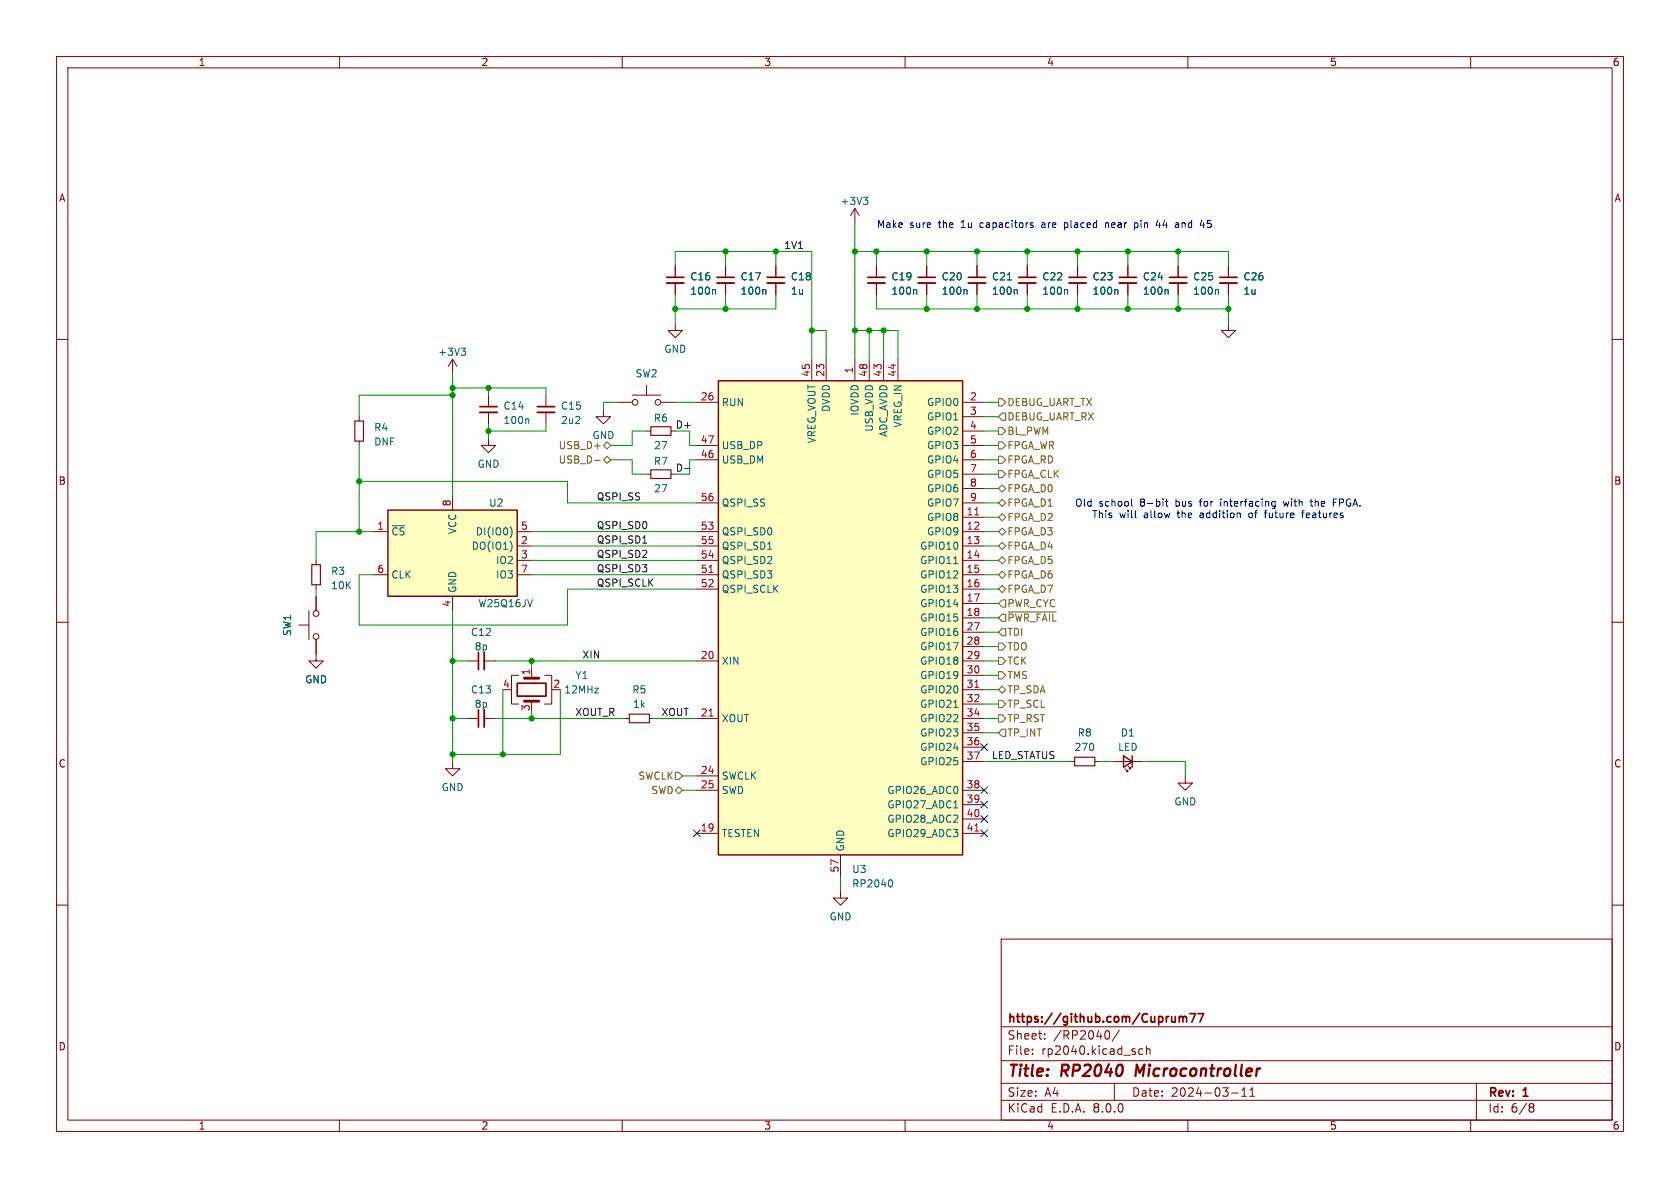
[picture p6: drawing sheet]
<svg xmlns="http://www.w3.org/2000/svg" width="297mm" height="210mm" viewBox="0 0 297 210" stroke-linecap="round" stroke-linejoin="round" font-family="sans-serif">
<g fill="none" stroke="#840000" stroke-width=".18">
<path d="M10 10h277v190h-277zM12 12h273v186h-273zM60 10v2M110 10v2M160 10v2M210 10v2M260 10v2M10 60h2M137.2 47v2M137.2 50v2.1M154.9 47v2M154.9 50v2.1"/>
<path d="M285 60h2M63.5 73.7v.7M63.5 78v.7M80 63.5l-.8 1.3M80 63.5v2.5M80 63.5l.8 1.3M55.9 99.1v.7M10 110h2M52.8 110.5h1.8M54.6 108v5M55.9 113v3.8h1.2l-1.2 1.3-1.3-1.3h1.3M55.9 103.4v.7"/>
<path d="M55.9 105.4v2.6M82.5 116.8h2.1M85.6 116.8h2M285 110h2M80 134.6v1.3h1.3l-1.3 1.3-1.3-1.3h1.3M82.5 127h2.1M85.6 127h2M10 160h2M148.6 157.5v1.3h1.3l-1.3 1.2-1.3-1.2h1.3M285 160h2M177 166h108v32h-108zM60 198v2"/>
<path d="M110 198v2M160 198v2M177 194.5h108M177 191.5h108M177 187.5h108M177 181.5h108M182.5 186.3v.1M182.5 185.5v.1M184.7 183.6v.1M184.7 182.8v.1M196 182.3a.81 .81 0 0 1-.3 1.4M197 191.5v3"/>
<path d="M197.9 182.1l-1.3 2M202 185.5l-.4-.1-.3 .3v.4l.2 .2h.5M202.7 185.5l.2-.1 .3 .1 .1 .9M202.7 184.9v1.5M210 198v2M217.7 193.2h1.2M219.5 193.8h.9M219.5 192.7l.5-.4v1.5M221 193.8h.8M221 192.7l.4-.4v1.5M260 198v2M261 191.5v6.5"/>
<path d="M270.6 195.1h.3l.3 .3-.3 .3M270.6 195.7h.3M270.9 195.7l.2 .2 .1 .4-.3 .3h-.3"/>
<circle cx="55.9" cy="108.5" r=".51"/>
<circle cx="55.9" cy="112.5" r=".51"/>
</g>
<path d="M201 188.2l-.3 2" fill="none" stroke="#840000" stroke-width=".4"/>
<path d="M135.6 49h3.1M153.4 49h3.1M84.6 115.3v3.1M84.6 125.5v3M208.5 179.7v1M208.5 179.8l.4-.1 .2 .2M209.1 179.9l.2-.2 .4 .1 .1 .9M209.1 179.9v.8M210.3 179.2h1l-.6 1.5M211.8 179.2h1l-.7 1.5" fill="none" stroke="#840000" stroke-width=".3"/>
<path d="M161.9 51.2l.2 .2v.6M81.5 61.5h.8l-.4 .5M82.1 62l.2 .3v.3l-.2 .2" fill="none" stroke="#006464" stroke-width=".18"/>
<path d="M62.7 74.4h1.6v3.6h-1.6zM55.1 99.8h1.5v3.6h-1.5z" fill="none" stroke="#840000" stroke-width=".2"/>
<path d="M135.6 50h3.1M153.4 50h3.1M85.6 115.3v3.1M85.6 125.5v3" fill="none" stroke="#840000" stroke-width=".33"/>
<path d="M127 67.3h43.2v83.8h-43.2z" fill="#ffffc2"/>
<path d="M127 67.3h43.2v83.8h-43.2z" fill="none" stroke="#840000" stroke-width=".25"/>
<g fill="none" stroke="#840000" stroke-width=".18">
<path d="M119.4 57.2v1.2h1.2l-1.2 1.3-1.3-1.3h1.3M199.4 47v2M199.4 50v2.1M123.2 71.1h3.8M123.2 78.7h3.8M143.5 63.5v3.8M146 63.5v3.8M151.1 63.5v3.8M153.7 63.5v3.8M156.2 63.5v3.8M158.7 63.5v3.8M170.2 71.1h3.8"/>
<path d="M170.2 73.7h3.8M170.2 76.2h3.8M170.2 78.7h3.8M123.2 94h3.8M123.2 96.5h3.8M123.2 99.1h3.8M123.2 81.3h3.8M123.2 88.9h3.8M170.2 91.4h3.8M170.2 94h3.8M170.2 96.5h3.8M170.2 99.1h3.8"/>
<path d="M170.2 81.3h3.8M170.2 88.9h3.8M170.2 83.8h3.8M170.2 86.4h3.8M123.2 101.6h3.8M123.2 104.1h3.8M123.2 116.8h3.8M170.2 101.6h3.8M170.2 104.1h3.8M170.2 106.7h3.8M170.2 109.2h3.8M170.2 116.8h3.8"/>
<path d="M170.2 111.8h3.8M170.2 114.3h3.8M170.2 119.4h3.8M123.2 127h3.8M123.2 137.2h3.8M123.2 139.7h3.8M170.2 127h3.8M170.2 139.7h3.8M170.2 121.9h3.8M170.2 124.5h3.8M170.2 129.5h3.8M170.2 132.1h3.8"/>
<path d="M170.2 134.6h3.8M123.2 147.3h3.8M148.6 151.1v3.8M170.2 147.3h3.8M170.2 142.2h3.8M170.2 144.8h3.8"/>
</g>
<path d="M172.3 91h.8M125.3 101.2h.8M125.3 126.6h.8M172.3 121.5h.8M172.3 146.9h.8" fill="none" stroke="#a90000" stroke-width=".18"/>
<path d="M206.3 51.2l.2 .2v.6M135.7 97.1h.7M168.6 99.6h.7M168.6 125h.7M157.5 155.5a.79 .79 0 0 1 0 1.3M168.6 142.8h.7" fill="none" stroke="#006464" stroke-width=".18"/>
<path d="M197.9 50h3" fill="none" stroke="#840000" stroke-width=".33"/>
<path d="M197.9 49h3" fill="none" stroke="#840000" stroke-width=".3"/>
<path d="M68.6 90.2h22.8v15.2h-22.8z" fill="#ffffc2"/>
<path d="M68.6 90.2h22.8v15.2h-22.8zM198.6 133.6l1.6 1-1.6 1zM200.2 133.6v2" fill="none" stroke="#840000" stroke-width=".25"/>
<g fill="none" stroke="#840000" stroke-width=".18">
<path d="M151.1 36.8l-.7 1.3M151.1 36.8v2.6M151.1 36.8l.8 1.3M119.4 47v2M119.4 50v2.1M128.3 47v2M128.3 50v2.1M137.2 47v2M137.2 50v2.1M154.9 47v2M154.9 50v2.1M163.8 47v2"/>
<path d="M163.8 50v2.1M172.7 47v2M172.7 50v2.1M181.6 47v2M181.6 50v2.1M190.5 47v2M190.5 50v2.1M199.4 47v2M199.4 50v2.1M208.3 47v2M208.3 50v2.1M217.2 57.2v1.2h1.2l-1.2 1.3-1.3-1.3h1.3"/>
<path d="M217.2 47v2M217.2 50v2.1M86.4 77.5v1.2h1.2l-1.2 1.3-1.3-1.3h1.3M86.4 69.9v2M86.4 72.9v2M96.5 69.9v2M96.5 72.9v2M106.7 72.4v1.3h1.2l-1.2 1.2-1.3-1.2h1.3M109.2 71.1h2.6M111.8 69.9h5M114.3 76.2h.8M114.3 68.1v1.8"/>
<path d="M116.8 71.1h2.6M118.6 76.2h.8M66 94h2.6M80 87.6v2.6M91.4 94h2.6M91.4 96.5h2.6M91.4 99.1h2.6M114.3 83.8h.8M118.6 83.8h.8M55.9 105.4v2.6M55.9 113v2.6M66 101.6h2.6"/>
<path d="M80 105.4v2.6M91.4 101.6h2.6M91.7 119.4h-1.3v5.1h1.3M94 118.1v1.3M96.3 119.4h1.2v5.1h-1.2M90.2 121.9h.2M94 124v.5M110.5 127h.8M114.8 127h.8M189.2 134.6h.8M193.5 134.6h.8M196.8 134.6h5.1"/>
<path d="M198.9 135.9l.5 .5h-.3h.3v-.3M199.4 135.4l.5 .5h-.3h.3v-.3M209.5 137.2v1.2h1.3l-1.3 1.3-1.2-1.3h1.2"/>
<circle cx="112.3" cy="71.1" r=".51"/>
<circle cx="116.3" cy="71.1" r=".51"/>
</g>
<g fill="none" stroke="#006464" stroke-width=".18">
<path d="M152.6 34.9h.8l-.4 .5M153.2 35.4l.2 .2v.3l-.2 .2M126.3 51.2l.2 .2v.6M135.2 51.2l.2 .2v.6M161.9 51.2l.2 .2v.6M170.8 51.2l.2 .2v.6M178.1 49.5h.7M179.7 51.2l.1 .2v.6M188.6 51.2l.1 .2v.6M197.4 51.2l.2 .2v.6M206.3 51.2l.2 .2v.6M215.2 51.2l.2 .2v.6"/>
<path d="M93.3 74l.2 .2v.7M90.2 93.2a1.49 1.49 0 0 1 0 1.8M90.5 96.2v.8M94.1 106l-.4 1.3"/>
</g>
<path d="M115.1 75.4h3.5v1.6h-3.5zM115.1 83.1h3.5v1.5h-3.5zM111.3 126.2h3.5v1.6h-3.5zM190 133.9h3.5v1.5h-3.5z" fill="none" stroke="#840000" stroke-width=".2"/>
<path d="M117.9 50h3M126.7 50h3.1M162.3 50h3.1M171.2 50h3M180.1 50h3M189 50h3M206.8 50h3M215.6 50h3.1M84.8 72.9h3.1M95 72.9h3" fill="none" stroke="#840000" stroke-width=".33"/>
<path d="M117.9 49h3M126.7 49h3.1M162.3 49h3.1M171.2 49h3M180.1 49h3M189 49h3M206.8 49h3M215.6 49h3.1M84.8 71.9h3.1M95 71.9h3M91.4 120.8h5.1v2.3h-5.1z" fill="none" stroke="#840000" stroke-width=".3"/>
<path d="M92.7 119.9h2.5M92.7 124h2.5" fill="none" stroke="#840000" stroke-width=".51"/>
<g fill="none" stroke="#725600" stroke-width=".18">
<path d="M106.7 78.7l.6-.6 .6 .6-.6 .7zM176.5 75.6h.7l.6 .6-.6 .6h-.7zM176.5 70.5h.7l.6 .6-.6 .7h-.7zM176.5 78.1h.7l.6 .6-.6 .7h-.7zM177.2 73h.6v1.3h-.6l-.7-.6zM105.1 81.4h1M106.7 81.3l.6-.7 .6 .7-.6 .6zM176.5 86.4l.7-.7 .6 .7-.6 .6zM176.5 83.2h.7l.6 .6-.6 .7h-.7zM176.5 80.6h.7l.6 .7-.6 .6h-.7zM176.5 96.5l.7-.6 .6 .6-.6 .7zM176.5 94l.7-.7 .6 .7-.6 .6z"/>
<path d="M176.5 99.1l.7-.7 .6 .7-.6 .6zM176.5 91.4l.7-.6 .6 .6-.6 .7zM177.2 88.3l.6 .6-.6 .6-.7-.6zM176.5 113.7h.7l.6 .6-.6 .6h-.7zM176.5 116.2h.7l.6 .6-.6 .7h-.7zM176.5 118.7h.7l.6 .7-.6 .6h-.7zM176.5 104.1l.7-.6 .6 .6-.6 .7zM176.5 101.6l.7-.6 .6 .6-.6 .6zM177.2 111.1h.6v1.3h-.6l-.7-.6zM177.2 108.6h.6v1.3h-.6l-.7-.7zM177.2 106h.6v1.3h-.6l-.7-.6zM178.2 108.2h8.5"/>
<path d="M119.4 136.5h.6l.6 .7-.6 .6h-.6zM119.4 139.7l.6-.6 .6 .6-.6 .6zM176.5 123.8h.7l.6 .7-.6 .6h-.7zM176.5 121.9l.7-.6 .6 .6-.6 .7zM176.5 126.4h.7l.6 .6-.6 .6h-.7zM177.2 128.9h.6v1.3h-.6l-.7-.7z"/>
</g>
<path d="M113.6 96h.7M121.1 82.8h.9" fill="none" stroke="#0f0f0f" stroke-width=".18"/>
<g fill="none" stroke="#0000c2" stroke-width=".18">
<path d="M182.3 39.8l.3 .1 .1 .1-.2 .2h-.2M182.3 39.4h.3M184.3 39.4h-.1M184.3 39.7l-.2 .2 .2 .3M188.2 39.4v1.2M188.5 39.4h-.3M195.4 39.5l.4-.1 .2 .2M195.4 39.4v.8M200.6 39.4h.3l.3 .2-.1 .6h-.5M204.7 38.9l-.3 .9h.8M205 39.4v.8M212.2 39.8h.8"/>
<path d="M214.1 39h-.6l-.1 .6 .2-.2M188.2 40.2h.3M213.4 40.1l.2 .1M200 88.2v1.1l.2 .2M200.8 91.5h.1M206 88.6h.5M206.2 88.2v1.1l.3 .2M215.8 88.2v.1M215.8 88.6v.9M220.9 90.7l-.1 .2 .1 .6M223.7 90.4v1.1M225.1 88.6l.3 .1"/>
<path d="M225.4 89.4l-.3 .1M225.4 88.6v1.1l-.2 .2M226.9 88.6l.2 .9 .3-.6M230.1 90.7h.5M230.3 90.3v1.2M231.6 88.6h.5M231.8 88.2v1.1l.3 .2M235.7 88.8h.4M235.7 88.2h.6"/>
</g>
<g fill="none" stroke="#009600" stroke-width=".18">
<path d="M151.1 39.4v24.1M119.4 47v-2.5h24.1v19M119.4 52.1v5.1M128.3 44.5v2.5M128.3 52.1v2.5M137.2 52.1v2.5h-17.8M137.2 44.5v2.5M143.5 58.4h2.5v5.1M151.1 44.5h66.1v2.5M151.1 58.4h7.6v5.1M153.7 58.4v5.1M154.9 44.5v2.5"/>
<path d="M154.9 52.1v2.5h62.3M156.2 58.4v5.1M163.8 44.5v2.5M163.8 52.1v2.5M172.7 44.5v2.5M172.7 52.1v2.5M181.6 44.5v2.5M181.6 52.1v2.5M190.5 44.5v2.5M190.5 52.1v2.5M199.4 44.5v2.5M199.4 52.1v2.5"/>
<path d="M208.3 44.5v2.5M208.3 52.1v2.5M217.2 52.1v5.1M63.5 78.7v15.3M80 66v21.6M80 69.9h-16.5v3.8M80 68.6h16.5v1.3M86.4 68.6v1.3M86.4 74.9v2.6M96.5 74.9v1.3h-10.1M109.2 71.1h-2.5v1.3M114.3 76.2h-2.5v2.5h-3.9"/>
<path d="M119.4 71.1h3.8M121.9 76.2v2.5h1.3M174 71.1h2.5M174 73.7h2.5M174 76.2h2.5M174 78.7h2.5M63.5 85.1h36.8v3.8h22.9M66 94h-10.1v5.1M94 94h29.2M94 96.5h29.2M94 99.1h29.2M107.9 81.3h3.9v2.5h2.5"/>
<path d="M123.2 81.3h-1.3v2.5h-2.5M174 94h2.5M174 88.9h2.5M174 86.4h2.5M174 91.4h2.5M174 96.5h2.5M174 99.1h2.5M174 83.8h2.5M174 81.3h2.5M55.9 104.1v1.3M66 101.6h-2.5v8.9h36.8v-6.4h22.9M80 116.8h2.5"/>
<path d="M80 108v26.6M87.6 116.8h35.6M94 101.6h29.2M94 116.8v1.3M174 111.8h2.5M174 109.2h2.5M174 104.1h2.5M174 106.7h2.5M174 101.6h2.5M174 116.8h2.5M174 114.3h2.5M174 119.4h2.5"/>
<path d="M80 127h2.5M87.6 127h22.9M88.9 121.9v11.5M94 125.7v1.3M99.1 121.9v11.5h-19.1M115.6 127h7.6M120.6 139.7h2.6M120.6 137.2h2.6M174 127h2.5M174 134.6h15.2M174 121.9h2.5M174 129.5h2.5"/>
<path d="M174 124.5h2.5M194.3 134.6h2.5M201.9 134.6h7.6v2.6M148.6 154.9v2.6"/>
</g>
<path d="M173.4 139.1l1.2 1.2M173.4 131.5l1.2 1.2M174.6 139.1l-1.2 1.2M174.6 131.5l-1.2 1.2M122.6 146.7l1.2 1.2M123.8 146.7l-1.2 1.2M173.4 141.6l1.2 1.2M173.4 144.2l1.2 1.2M173.4 146.7l1.2 1.2M174.6 141.6l-1.2 1.2M174.6 144.2l-1.2 1.2M174.6 146.7l-1.2 1.2" fill="none" stroke="#000084" stroke-width=".18"/>
<g fill="#009600" stroke="#009600" stroke-width=".18">
<circle cx="151.1" cy="58.4" r=".46"/>
<circle cx="163.8" cy="54.6" r=".46"/>
<circle cx="163.8" cy="44.5" r=".46"/>
<circle cx="119.4" cy="54.6" r=".46"/>
<circle cx="128.3" cy="54.6" r=".46"/>
<circle cx="143.5" cy="58.4" r=".46"/>
<circle cx="151.1" cy="44.5" r=".46"/>
<circle cx="154.9" cy="44.5" r=".46"/>
<circle cx="137.2" cy="44.5" r=".46"/>
<circle cx="156.2" cy="58.4" r=".46"/>
<circle cx="128.3" cy="44.5" r=".46"/>
<circle cx="153.7" cy="58.4" r=".46"/>
<circle cx="94" cy="127" r=".46"/>
<circle cx="94" cy="116.8" r=".46"/>
<circle cx="88.9" cy="133.4" r=".46"/>
<circle cx="181.6" cy="54.6" r=".46"/>
<circle cx="172.7" cy="54.6" r=".46"/>
<circle cx="80" cy="133.4" r=".46"/>
<circle cx="80" cy="127" r=".46"/>
<circle cx="80" cy="116.8" r=".46"/>
<circle cx="63.5" cy="85.1" r=".46"/>
<circle cx="63.5" cy="94" r=".46"/>
<circle cx="86.4" cy="68.6" r=".46"/>
<circle cx="80" cy="69.9" r=".46"/>
<circle cx="80" cy="68.6" r=".46"/>
<circle cx="86.4" cy="76.2" r=".46"/>
<circle cx="208.3" cy="44.5" r=".46"/>
<circle cx="199.4" cy="44.5" r=".46"/>
<circle cx="190.5" cy="44.5" r=".46"/>
<circle cx="190.5" cy="54.6" r=".46"/>
<circle cx="172.7" cy="44.5" r=".46"/>
<circle cx="199.4" cy="54.6" r=".46"/>
<circle cx="181.6" cy="44.5" r=".46"/>
<circle cx="208.3" cy="54.6" r=".46"/>
<circle cx="217.2" cy="54.6" r=".46"/>
</g>
<g font-size="2.8" fill="#840000">
<text x="178" y="190.9">Title:</text>
<text x="187.7" y="190.9">RP2040</text>
<text x="201.6" y="190.9">Microcontroller</text>
</g>
<g font-size="2.1" fill="#840000">
<text x="178" y="184">Sheet:</text>
<text x="178" y="181.2">https://github.com/Cuprum77</text>
<text x="186.2" y="184">/RP2040/</text>
<text x="178" y="186.7">File:</text>
<text x="184.1" y="186.7">rp2040.kicad_sch</text>
<text x="178" y="196.9">KiCad</text>
<text x="178" y="194.1">Size:</text>
<text x="184.7" y="194.1">A4</text>
<text x="185.7" y="196.9">E.D.A.</text>
<text x="193.3" y="196.9">8.0.0</text>
<text x="200" y="194.1">Date:</text>
<text x="207" y="194.1">2024-03-11</text>
<text x="263" y="194.3">Rev:</text>
<text x="263" y="196.9">Id:</text>
<text x="267.1" y="196.9">6/8</text>
<text x="269.4" y="194.3">1</text>
</g>
<g font-size="1.8" fill="#840000">
<text x="35" y="11.9">1</text>
<text x="85" y="11.9">2</text>
<text x="135" y="11.9">3</text>
<text x="185" y="11.9">4</text>
<text x="235" y="11.9">5</text>
<text x="285" y="11.9">6</text>
<text x="10.3" y="35.9">A</text>
<text x="285.3" y="35.9">A</text>
<text x="10.3" y="85.9">B</text>
<text x="285.3" y="85.9">B</text>
<text x="10.3" y="135.9">C</text>
<text x="285.3" y="135.9">C</text>
<text x="10.3" y="185.9">D</text>
<text x="285.3" y="185.9">D</text>
<text x="35" y="199.9">1</text>
<text x="85" y="199.9">2</text>
<text x="135" y="199.9">3</text>
<text x="185" y="199.9">4</text>
<text x="235" y="199.9">5</text>
<text x="285" y="199.9">6</text>
</g>
<g font-size="1.8" fill="#006464">
<text x="148.5" y="36.4">+3V3</text>
<text x="121.9" y="52.3">100n</text>
<text x="121.9" y="49.8">C16</text>
<text x="130.8" y="52.3">100n</text>
<text x="130.8" y="49.8">C17</text>
<text x="139.7" y="52.3">1u</text>
<text x="139.7" y="49.8">C18</text>
<text x="157.5" y="52.3">100n</text>
<text x="157.5" y="49.8">C19</text>
<text x="166.4" y="52.3">100n</text>
<text x="166.4" y="49.8">C20</text>
<text x="175.3" y="52.3">100n</text>
<text x="175.3" y="49.8">C21</text>
<text x="184.2" y="52.3">100n</text>
<text x="184.2" y="49.8">C22</text>
<text x="193" y="52.3">100n</text>
<text x="193" y="49.8">C23</text>
<text x="201.9" y="52.3">100n</text>
<text x="201.9" y="49.8">C24</text>
<text x="210.8" y="52.3">100n</text>
<text x="210.8" y="49.8">C25</text>
<text x="219.7" y="52.3">1u</text>
<text x="219.7" y="49.8">C26</text>
<text x="77.4" y="63.1">+3V3</text>
<text x="117.3" y="62.6">GND</text>
<text x="112.3" y="66.9">SW2</text>
<text x="127.5" y="72">RUN</text>
<text x="163.8" y="72">GPIO0</text>
<text x="66" y="76.4">R4</text>
<text x="88.9" y="75.2">100n</text>
<text x="88.9" y="72.6">C14</text>
<text x="99.1" y="72.6">C15</text>
<text x="99.1" y="75.2">2u2</text>
<text x="115.5" y="74.8">R6</text>
<text x="146.9" y="72.9" transform="rotate(-90 146.9 72.9)">DVDD</text>
<text x="152" y="73.6" transform="rotate(-90 152 73.6)">IOVDD</text>
<text x="154.5" y="76.4" transform="rotate(-90 154.5 76.4)">USB_VDD</text>
<text x="157.1" y="77.3" transform="rotate(-90 157.1 77.3)">ADC_AVDD</text>
<text x="159.6" y="75.7" transform="rotate(-90 159.6 75.7)">VREG_IN</text>
<text x="163.8" y="74.5">GPIO1</text>
<text x="163.8" y="77.1">GPIO2</text>
<text x="66" y="79">DNF</text>
<text x="84.3" y="82.9">GND</text>
<text x="115.5" y="82.4">R7</text>
<text x="115.5" y="79.6">27</text>
<text x="127.5" y="82.1">USB_DM</text>
<text x="127.5" y="79.6">USB_DP</text>
<text x="144.4" y="78.5" transform="rotate(-90 144.4 78.5)">VREG_VOUT</text>
<text x="163.8" y="79.6">GPIO3</text>
<text x="163.8" y="82.1">GPIO4</text>
<text x="86.4" y="89.8">U2</text>
<text x="115.5" y="87.2">27</text>
<text x="127.5" y="89.8">QSPI_SS</text>
<text x="163.8" y="84.7">GPIO5</text>
<text x="163.8" y="87.2">GPIO6</text>
<text x="163.8" y="89.8">GPIO7</text>
<text x="69.1" y="94.8">~{CS}</text>
<text x="80.9" y="94.5" transform="rotate(-90 80.9 94.5)">VCC</text>
<text x="84" y="94.8">DI(IO0)</text>
<text x="127.5" y="94.8">QSPI_SD0</text>
<text x="163.8" y="92.3">GPIO8</text>
<text x="163.8" y="94.8">GPIO9</text>
<text x="58.4" y="101.8">R3</text>
<text x="83.3" y="97.4">DO(IO1)</text>
<text x="87.6" y="99.9">IO2</text>
<text x="127.5" y="99.9">QSPI_SD2</text>
<text x="127.5" y="97.4">QSPI_SD1</text>
<text x="162.6" y="97.4">GPIO10</text>
<text x="162.6" y="99.9">GPIO11</text>
<text x="58.4" y="104.4">10K</text>
<text x="69.1" y="102.5">CLK</text>
<text x="80.9" y="104.9" transform="rotate(-90 80.9 104.9)">GND</text>
<text x="84.5" y="107.5">W25Q16JV</text>
<text x="87.6" y="102.5">IO3</text>
<text x="127.5" y="102.5">QSPI_SD3</text>
<text x="127.5" y="105">QSPI_SCLK</text>
<text x="162.6" y="102.5">GPIO12</text>
<text x="162.6" y="105">GPIO13</text>
<text x="162.6" y="107.5">GPIO14</text>
<text x="51.7" y="112.5" transform="rotate(-90 51.7 112.5)">SW1</text>
<text x="83.2" y="112.6">C12</text>
<text x="162.6" y="110.1">GPIO15</text>
<text x="162.6" y="112.6">GPIO16</text>
<text x="83.8" y="115.2">8p</text>
<text x="127.5" y="117.7">XIN</text>
<text x="162.6" y="115.2">GPIO17</text>
<text x="162.6" y="117.7">GPIO18</text>
<text x="53.8" y="121">GND</text>
<text x="83.2" y="122.8">C13</text>
<text x="83.8" y="125.3">8p</text>
<text x="99.7" y="122.8">12MHz</text>
<text x="101.6" y="120.2">Y1</text>
<text x="111.7" y="122.8">R5</text>
<text x="111.8" y="125.3">1k</text>
<text x="162.6" y="120.2">GPIO19</text>
<text x="162.6" y="122.8">GPIO20</text>
<text x="162.6" y="125.3">GPIO21</text>
<text x="127.5" y="127.9">XOUT</text>
<text x="162.6" y="127.9">GPIO22</text>
<text x="162.6" y="130.4">GPIO23</text>
<text x="190.4" y="130.4">R8</text>
<text x="198" y="130.4">D1</text>
<text x="162.6" y="132.9">GPIO24</text>
<text x="162.6" y="135.5">GPIO25</text>
<text x="189.9" y="132.9">270</text>
<text x="197.6" y="132.9">LED</text>
<text x="78" y="140">GND</text>
<text x="127.5" y="138">SWCLK</text>
<text x="127.5" y="140.6">SWD</text>
<text x="156.8" y="140.6">GPIO26_ADC0</text>
<text x="156.8" y="143.1">GPIO27_ADC1</text>
<text x="207.5" y="142.6">GND</text>
<text x="127.5" y="148.2">TESTEN</text>
<text x="156.8" y="145.6">GPIO28_ADC2</text>
<text x="156.8" y="148.2">GPIO29_ADC3</text>
<text x="149.5" y="150.6" transform="rotate(-90 149.5 150.6)">GND</text>
<text x="150.6" y="154.5">U3</text>
<text x="150.6" y="157.1">RP2040</text>
<text x="146.6" y="162.9">GND</text>
</g>
<g font-size="1.8" fill="#0000c2">
<text x="154.9" y="40.4">Make</text>
<text x="160.8" y="40.4">sure</text>
<text x="166.1" y="40.4">the</text>
<text x="170.2" y="40.4">1u</text>
<text x="173.7" y="40.4">capacitors</text>
<text x="184.8" y="40.4">are</text>
<text x="189" y="40.4">placed</text>
<text x="196.5" y="40.4">near</text>
<text x="201.8" y="40.4">pin</text>
<text x="205.9" y="40.4">44</text>
<text x="209.5" y="40.4">and</text>
<text x="214.1" y="40.4">45</text>
<text x="190" y="89.8">Old</text>
<text x="194.3" y="89.8">school</text>
<text x="201.7" y="89.8">8-bit</text>
<text x="208.1" y="89.8">bus</text>
<text x="212.6" y="89.8">for</text>
<text x="216.4" y="89.8">interfacing</text>
<text x="227.8" y="89.8">with</text>
<text x="232.8" y="89.8">the</text>
<text x="236.9" y="89.8">FPGA.</text>
<text x="193" y="91.8">This</text>
<text x="197.9" y="91.8">will</text>
<text x="202.3" y="91.8">allow</text>
<text x="208.5" y="91.8">the</text>
<text x="212.6" y="91.8">addition</text>
<text x="221.4" y="91.8">of</text>
<text x="224.5" y="91.8">future</text>
<text x="231.3" y="91.8">features</text>
</g>
<g font-size="1.8" fill="#0f0f0f">
<text x="138.5" y="44.1">1V1</text>
<text x="119.4" y="83.5">D-</text>
<text x="105.4" y="88.6">QSPI_SS</text>
<text x="105.4" y="93.6">QSPI_SD0</text>
<text x="105.4" y="96.2">QSPI_SD1</text>
<text x="105.4" y="98.7">QSPI_SD2</text>
<text x="105.4" y="101.3">QSPI_SD3</text>
<text x="105.4" y="103.8">QSPI_SCLK</text>
<text x="102.9" y="116.5">XIN</text>
<text x="101.6" y="126.7">XOUT_R</text>
<text x="116.8" y="126.7">XOUT</text>
<text x="175.3" y="134.3">LED_STATUS</text>
</g>
<g font-size="1.8" fill="#a90000">
<text x="123.8" y="70.9">26</text>
<text x="143.3" y="66.7" transform="rotate(-90 143.3 66.7)">45</text>
<text x="145.8" y="66.7" transform="rotate(-90 145.8 66.7)">23</text>
<text x="150.9" y="66.1" transform="rotate(-90 150.9 66.1)">1</text>
<text x="153.4" y="66.7" transform="rotate(-90 153.4 66.7)">48</text>
<text x="156" y="66.7" transform="rotate(-90 156 66.7)">43</text>
<text x="158.5" y="66.7" transform="rotate(-90 158.5 66.7)">44</text>
<text x="171.4" y="70.9">2</text>
<text x="171.4" y="73.4">3</text>
<text x="171.4" y="75.9">4</text>
<text x="123.8" y="81">46</text>
<text x="123.8" y="78.5">47</text>
<text x="171.4" y="78.5">5</text>
<text x="171.4" y="81">6</text>
<text x="171.4" y="83.6">7</text>
<text x="79.8" y="89.6" transform="rotate(-90 79.8 89.6)">8</text>
<text x="123.8" y="88.6">56</text>
<text x="171.4" y="86.1">8</text>
<text x="171.4" y="88.6">9</text>
<text x="66.6" y="93.7">1</text>
<text x="92" y="93.7">5</text>
<text x="123.8" y="93.7">53</text>
<text x="170.8" y="91.2">11</text>
<text x="170.8" y="93.7">12</text>
<text x="66.6" y="101.3">6</text>
<text x="92" y="96.3">2</text>
<text x="92" y="98.8">3</text>
<text x="92" y="101.3">7</text>
<text x="123.8" y="101.3">51</text>
<text x="123.8" y="98.8">54</text>
<text x="123.8" y="96.3">55</text>
<text x="170.8" y="96.3">13</text>
<text x="170.8" y="98.8">14</text>
<text x="170.8" y="101.3">15</text>
<text x="79.8" y="107.4" transform="rotate(-90 79.8 107.4)">4</text>
<text x="123.8" y="103.9">52</text>
<text x="170.8" y="103.9">16</text>
<text x="170.8" y="106.4">17</text>
<text x="170.8" y="109">18</text>
<text x="170.8" y="111.5">27</text>
<text x="93.7" y="119.5" transform="rotate(-90 93.7 119.5)">1</text>
<text x="123.8" y="116.6">20</text>
<text x="170.8" y="114">28</text>
<text x="170.8" y="116.6">29</text>
<text x="170.8" y="119.1">30</text>
<text x="88.8" y="121.7">4</text>
<text x="93.7" y="125.8" transform="rotate(-90 93.7 125.8)">3</text>
<text x="97.7" y="121.7">2</text>
<text x="170.8" y="121.7">31</text>
<text x="170.8" y="124.2">32</text>
<text x="123.8" y="126.7">21</text>
<text x="170.8" y="126.7">34</text>
<text x="170.8" y="129.3">35</text>
<text x="170.8" y="131.8">36</text>
<text x="123.8" y="136.9">24</text>
<text x="170.8" y="134.4">37</text>
<text x="123.8" y="139.4">25</text>
<text x="170.8" y="139.4">38</text>
<text x="170.8" y="142">39</text>
<text x="123.8" y="147.1">19</text>
<text x="170.8" y="144.5">40</text>
<text x="170.8" y="147.1">41</text>
<text x="148.3" y="154.3" transform="rotate(-90 148.3 154.3)">57</text>
</g>
<g font-size="1.8" fill="#725600">
<text x="178" y="72">DEBUG_UART_TX</text>
<text x="104.6" y="77.8">GND</text>
<text x="178" y="74.5">DEBUG_UART_RX</text>
<text x="178" y="77.1">BL_PWM</text>
<text x="98.7" y="82.1">USB_D-</text>
<text x="98.7" y="79.6">USB_D+</text>
<text x="178" y="82.1">FPGA_RD</text>
<text x="178" y="79.6">FPGA_WR</text>
<text x="178" y="89.8">FPGA_D1</text>
<text x="178" y="87.2">FPGA_D0</text>
<text x="178" y="84.7">FPGA_CLK</text>
<text x="178" y="94.8">FPGA_D3</text>
<text x="178" y="92.3">FPGA_D2</text>
<text x="178" y="97.4">FPGA_D4</text>
<text x="178" y="99.9">FPGA_D5</text>
<text x="178" y="105">FPGA_D7</text>
<text x="178" y="102.5">FPGA_D6</text>
<text x="178" y="107.5">PWR_CYC</text>
<text x="178" y="112.6">TDI</text>
<text x="178" y="110.1">~{PWR_FAIL}</text>
<text x="178" y="115.2">TDO</text>
<text x="178" y="117.7">TCK</text>
<text x="178" y="125.3">TP_SCL</text>
<text x="178" y="120.2">TMS</text>
<text x="178" y="122.8">TP_SDA</text>
<text x="178" y="127.9">TP_RST</text>
<text x="178" y="130.4">TP_INT</text>
<text x="112.8" y="138">SWCLK</text>
<text x="115.1" y="140.6">SWD</text>
</g>
<text font-size="1.8" fill="#009600" x="119.4" y="75.9">D+</text>
</svg>
